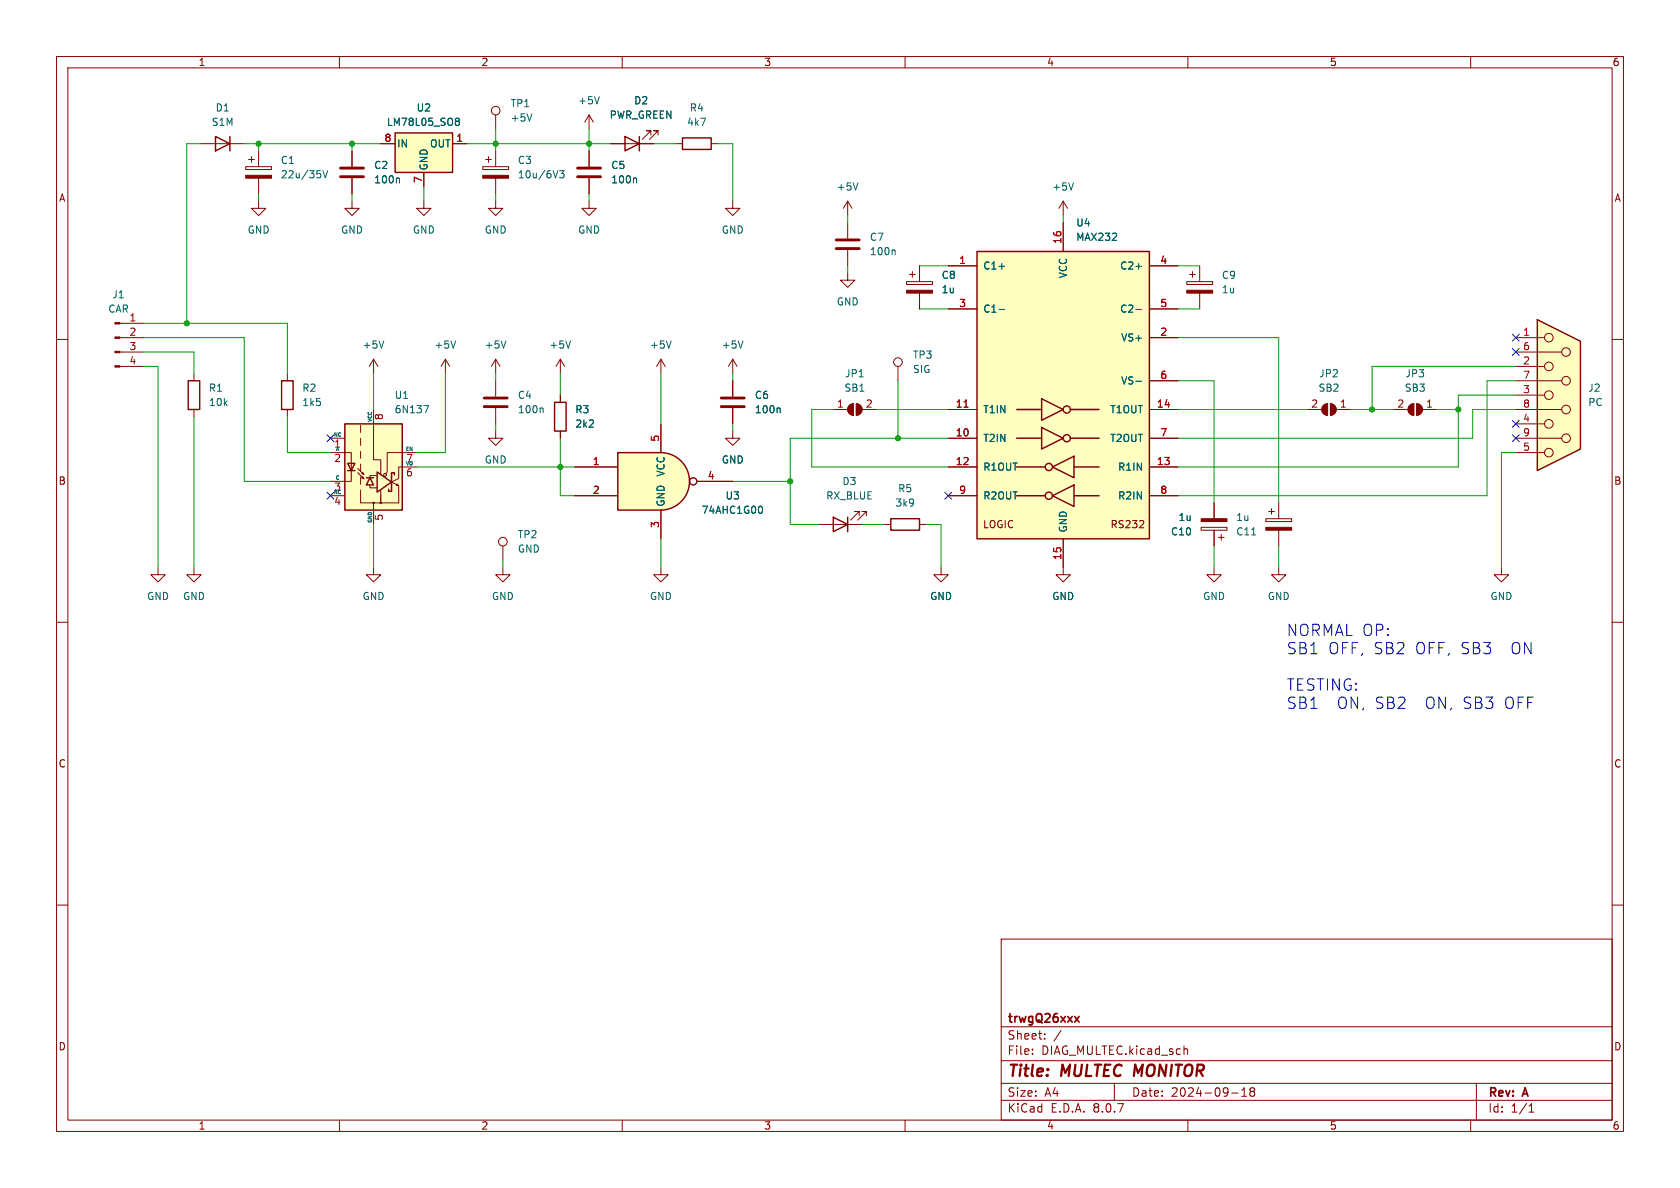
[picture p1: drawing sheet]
<svg xmlns="http://www.w3.org/2000/svg" width="297mm" height="210mm" viewBox="0 0 297 210" stroke-linecap="round" stroke-linejoin="round" font-family="sans-serif">
<g fill="none" stroke="#840000" stroke-width=".18">
<path d="M10 10h277v190h-277zM12 12h273v186h-273zM60 10v2M110 10v2M160 10v2M210 10v2M260 10v2M43.4 29.5h4.6v.5h-4.6zM43.9 28.2h1.1M44.4 27.7v1M45.7 35.6v1.2h1.3l-1.3 1.3-1.3-1.3h1.3M45.7 26.7v2.8"/>
<path d="M45.7 31.5v2.8M74.9 35.6v1.2h1.3l-1.3 1.3-1.2-1.3h1.2M87.6 35.6v1.2h1.3l-1.3 1.3-1.2-1.3h1.2M188 35.6l-.8 1.2M188 35.6v2.5M188 35.6l.7 1.2M209.8 49.8h4.6v.5h-4.6zM210.3 48.5h1M210.8 48v1M212.1 47v2.8M212.1 51.8v2.8M10 60h2"/>
<path d="M34.3 66v1.3M34.3 72.4v1.3M231.1 72.4h2.6M234 71.7l.7-.3v2a1.02 1.02 0 0 1-.9-.6 1.02 1.02 0 0 1 .2-1.1zM235.2 71.4a1.02 1.02 0 0 1 1 1 1.02 1.02 0 0 1-1 1zM236.2 72.4h2.6M246.4 72.4h2.5M249.2 71.7l.7-.3v2a1.02 1.02 0 0 1-.9-.6 1.02 1.02 0 0 1 .2-1.1zM250.4 71.4a1.02 1.02 0 0 1 1.1 1 1.02 1.02 0 0 1-1.1 1zM251.5 72.4h2.5M285 60h2M144.8 92.7h7.6"/>
<path d="M151.9 91.2v-.8h-.8h.8l-1.5 1.5M153.2 91.2v-.8h-.8h.8l-1.6 1.5M156.2 92.7h1.3M162.6 92.7h1.2M212.3 93.2h4.6v.5h-4.6zM214.6 88.9v2.8M214.6 93.7v2.8M215.4 95h1M215.9 94.5v1M223.8 91.7h4.5v.5h-4.5zM224.3 90.4h1M224.8 89.9v1"/>
<path d="M226.1 88.9v2.8M226.1 93.7v2.8M10 110h2M166.4 100.3v1.3h1.2l-1.2 1.3-1.3-1.3h1.3M188 100.3v1.3h1.2l-1.2 1.3-1.3-1.3h1.3M214.6 100.3v1.3h1.3l-1.3 1.3-1.2-1.3h1.2M226.1 100.3v1.3h1.2l-1.2 1.3-1.3-1.3h1.3M285 110h2M10 160h2M177 166h108v32h-108zM285 160h2M60 198v2"/>
<path d="M110 198v2M160 198v2M177 194.5h108M177 191.5h108M177 187.5h108M177 181.5h108M182.5 186.3v.1M182.5 185.5v.1M184.7 183.6v.1M184.7 182.8v.1M187.6 182.1l-1.3 2M197 191.5v3"/>
<path d="M209.4 185.5h.5l.1 .9M210 198v2M217.7 193.2h1.2M219.5 193.8h.9M219.5 192.7l.5-.4v1.5M221.2 192.9l-.2 .3v.5l.2 .1 .5-.1 .1-.2-.1-.4-.2-.2M221.2 192.9l-.2-.2 .2-.4 .5 .1 .1 .2-.3 .3M221.2 192.9h.3M260 198v2M261 191.5v6.5M270.3 196.6h.9M270.3 195.5l.4-.4v1.5"/>
</g>
<path d="M190 179.7l.8 1M190.8 179.7l-.8 1" fill="none" stroke="#840000" stroke-width=".3"/>
<g fill="#840000" stroke="#840000" stroke-width=".18">
<path d="M212.3 91.7h4.6v.5h-4.6z"/>
<path d="M43.4 31h4.6v.5h-4.6z"/>
<path d="M209.8 51.3h4.6v.5h-4.6z"/>
<path d="M223.8 93.2h4.5v.5h-4.5z"/>
<path d="M235.2 71.4a1.02 1.02 0 0 1 1 1 1.02 1.02 0 0 1-1 1z"/>
<path d="M234 71.7l.7-.3v2a1.02 1.02 0 0 1-.9-.6 1.02 1.02 0 0 1 .2-1.1z"/>
<path d="M250.4 71.4a1.02 1.02 0 0 1 1.1 1 1.02 1.02 0 0 1-1.1 1z"/>
<path d="M249.2 71.7l.7-.3v2a1.02 1.02 0 0 1-.9-.6 1.02 1.02 0 0 1 .2-1.1z"/>
</g>
<path d="M56.7 30.8v.5M57.1 30.2l.4 1.2 .4-1.2M189.8 32.3l-.4 1.3M221.3 94.6h.7" fill="none" stroke="#006464" stroke-width=".18"/>
<path d="M33.3 67.3h2v5.1h-2zM147.3 91.4l2.6 1.3-2.6 1.3zM149.9 91.4v2.6M157.5 91.7h5.1v2h-5.1z" fill="none" stroke="#840000" stroke-width=".25"/>
<path d="M271.8 56.5l7.6 3.8v19.1l-7.6 3.8z" fill="#ffffc2"/>
<g fill="none" stroke="#840000" stroke-width=".18">
<path d="M268 59.7h5M99.1 69.9v1.2M99.1 76.2v1.3M268 77.5h8.1M268 74.9h5M268 72.4h8.1M268 69.9h5M268 67.3h8.1M268 64.8h5M268 62.2h8.1M268 80h5"/>
<circle cx="273.8" cy="59.7" r=".76"/>
<circle cx="273.8" cy="74.9" r=".76"/>
<circle cx="273.8" cy="69.8" r=".76"/>
<circle cx="273.8" cy="64.8" r=".76"/>
<circle cx="276.9" cy="67.3" r=".76"/>
<circle cx="276.9" cy="77.5" r=".76"/>
<circle cx="276.9" cy="62.2" r=".76"/>
<circle cx="276.9" cy="72.4" r=".76"/>
<circle cx="273.8" cy="80" r=".76"/>
</g>
<path d="M271.8 56.5l7.6 3.8v19.1l-7.6 3.8zM98 71.1h2.1v5.1h-2.1z" fill="none" stroke="#840000" stroke-width=".25"/>
<path d="M69.8 23.5h10.2v7h-10.2z" fill="#ffffc2"/>
<path d="M69.8 23.5h10.2v7h-10.2z" fill="none" stroke="#840000" stroke-width=".25"/>
<g fill="none" stroke="#840000" stroke-width=".18">
<path d="M62.2 35.6v1.2h1.3l-1.3 1.3-1.2-1.3h1.2M62.2 26.7v2.8M62.2 31.5v2.8M67.3 25.4h2.5M74.9 30.5v2.5M80 25.4h2.5M21.2 59.7h4.2M21.2 57.2h4.2M21.2 64.8h4.2M21.2 62.2h4.2M87.6 76.2v1.3h1.3l-1.3 1.2-1.2-1.2h1.2M87.6 67.3v2.8"/>
<path d="M87.6 72.1v2.8"/>
</g>
<path d="M70.4 31.5l.2 .2v.6M80.7 20.9h.3l.2 .2-.2 .3M80.7 21.4h.3M81 21.4l.2 .3v.2l-.1 .2-.4 .1M95.8 72.1l.2 .2v.7" fill="none" stroke="#006464" stroke-width=".18"/>
<path d="M60.2 31.2h4.1M60.2 29.7h4.1M85.6 71.9h4.1M85.6 70.4h4.1" fill="none" stroke="#840000" stroke-width=".51"/>
<g fill="#840000" stroke="#840000" stroke-width=".18">
<path d="M20.3 64.6h.9v.3h-.9z"/>
<path d="M20.3 62.1h.9v.3h-.9z"/>
<path d="M20.3 59.6h.9v.2h-.9z"/>
<path d="M20.3 57h.9v.3h-.9z"/>
</g>
<path d="M61 74.9h10.1v15.3h-10.1z" fill="#ffffc2"/>
<g fill="none" stroke="#840000" stroke-width=".18">
<path d="M35.6 25.4h7.6M50.8 66v1.3M50.8 72.4v1.3M58.4 77.5h2.6M63.8 75.2v1.3M63.8 77.5v1.2M63.8 79.8v1.2M66 72.4v8.9h1.3v2.5M66 63.5v2.5M66 63.5l-.7 1.3M66 63.5l.8 1.3M78.7 63.5l-.7 1.3"/>
<path d="M78.7 63.5v2.5M78.7 63.5l.8 1.3M87.6 63.5l-.7 1.3M87.6 63.5v2.5M87.6 63.5l.8 1.3M58.4 80h3.7v5.1h-3.7M58.4 87.6h2.6M63.2 83.6l1.1 1-.3-.1 .1-.2 .2 .3M63.2 82.8l1.1 1.1-.3-.2 .1-.2 .2 .4M63.8 86.6v2.3h2.2M63.8 82v1.3M63.8 84.3v1.3"/>
<path d="M65.4 85.9v.3h1.3M66.5 84.1h-1.1v.4M67.3 87.6v1.3h-1.3v3.8M73.7 82.6h-3.2v2l-1.3 .6 1.3 .7v3h-3.2v-2.3M73.7 80h-5.2v3.4l-.3 .3M88.9 96.5v2.6M27.9 100.3v1.3h1.3l-1.3 1.3-1.2-1.3h1.2M34.3 100.3v1.3h1.3l-1.3 1.3-1.3-1.3h1.3M66 100.3v1.3h1.3l-1.3 1.3-1.2-1.3h1.2M88.9 100.3v1.3h1.3l-1.3 1.3-1.3-1.3h1.3M116.8 100.3v1.3h1.3l-1.3 1.3-1.2-1.3h1.2"/>
<circle cx="68.1" cy="83.9" r=".25"/>
<circle cx="88.9" cy="95.8" r=".76"/>
</g>
<path d="M38.1 24.1l2.5 1.3-2.5 1.3zM40.6 24.1v2.6M49.8 67.3h2v5.1h-2zM61 74.9h10.1v15.3h-10.1zM61.5 81.9h1.2l-.6 1.3zM61.5 83.2h1.2M64.8 84.5h1.2M65.4 84.5l.6 1.2h-1.2zM66.7 83.4l2.5 1.8-2.5 1.8zM69.2 85.2v1.7h-.5v-.4M69.7 83.9v-.3h-.5v1.6" fill="none" stroke="#840000" stroke-width=".25"/>
<g fill="#840000" stroke="#840000" stroke-width=".18">
<path d="M70.2 85.6l.3 .3-.4-.1z"/>
<circle cx="66" cy="88.9" r=".13"/>
<circle cx="67.3" cy="88.9" r=".13"/>
</g>
<path d="M67.9 60.3l-.5 1.2M74.9 71.7h.9l-.6 1.3M80.6 60.3l-.5 1.2M89.4 60.3l-.4 1.2" fill="none" stroke="#006464" stroke-width=".18"/>
<path d="M172.7 44.5h30.5v50.8h-30.5z" fill="#ffffc2"/>
<g fill="none" stroke="#840000" stroke-width=".25">
<path d="M110.5 24.1l2.5 1.3-2.5 1.3zM113 24.1v2.6M120.6 24.4h5.1v2h-5.1zM172.7 44.5h30.5v50.8h-30.5zM179.7 77.5h4.4M179.7 72.4h4.4M184.1 75.6l3.9 1.9-3.9 1.9zM184.1 70.5l3.9 1.9-3.9 1.9zM189.2 77.5h5.1M189.2 72.4h5.1M179.7 87.6h5.1M179.7 82.6h5.1"/>
<path d="M186.1 87.6l3.8-1.9v3.8zM186.1 82.6l3.8-2v3.9zM189.9 87.6h4.4M189.9 82.6h4.4"/>
<circle cx="188.6" cy="77.5" r=".63"/>
<circle cx="188.6" cy="72.4" r=".63"/>
<circle cx="185.4" cy="82.5" r=".63"/>
<circle cx="185.4" cy="87.6" r=".63"/>
</g>
<g fill="none" stroke="#840000" stroke-width=".18">
<path d="M85.3 29.5h4.6v.5h-4.6zM85.9 28.2h1M86.4 27.7v1M87.6 20.3v2.6M87.6 26.7v2.8M87.6 31.5v2.8M104.1 35.6v1.2h1.3l-1.3 1.3-1.2-1.3h1.2M104.1 20.3v2.6M104.1 26.7v2.8M104.1 31.5v2.8M104.1 20.3l-.7 1.3M104.1 20.3l.8 1.3"/>
<path d="M107.9 25.4h7.7M115.1 23.9v-.8h-.8h.8l-1.6 1.5M116.3 23.9v-.8h-.7h.7l-1.5 1.5M119.4 25.4h1.2M125.7 25.4h1.3M129.5 35.6v1.2h1.3l-1.3 1.3-1.2-1.3h1.2M149.9 35.6l-.8 1.2M149.9 35.6v2.5M149.9 39.4v2.8M149.9 35.6l.7 1.2M188 39.4v5.1M149.9 48.3v1.2h1.2l-1.2 1.3-1.3-1.3h1.3"/>
<path d="M149.9 44.2v2.8M160.3 49.8h4.5v.5h-4.5zM160.8 48.5h1M161.3 48v1M162.6 47v2.8M162.6 51.8v2.8M167.6 47h5.1M167.6 54.6h5.1M203.2 47h5.1M203.2 59.7h5.1M203.2 54.6h5.1M129.5 76.2v1.3h1.3l-1.3 1.2-1.2-1.2h1.2"/>
<path d="M129.5 63.5l-.7 1.3M129.5 63.5v2.5M129.5 67.3v2.8M129.5 72.1v2.8M129.5 63.5l.8 1.3M147.3 72.4h2.6M150.2 71.7l.7-.3v2a1.02 1.02 0 0 1-1-.6 1.02 1.02 0 0 1 .3-1.1zM151.4 71.4a1.02 1.02 0 0 1 1 1 1.02 1.02 0 0 1-1 1zM152.4 72.4h2.5M158.7 64.8v2.5M167.6 77.5h5.1M167.6 72.4h5.1"/>
<path d="M203.2 77.5h5.1M203.2 72.4h5.1M203.2 67.3h5.1M167.6 82.6h5.1M167.6 87.6h5.1M188 95.3v5M201.4 93.3h.8M202.1 92.1v.5M203.2 82.6h5.1M203.2 87.6h5.1"/>
<circle cx="87.6" cy="19.6" r=".76"/>
<circle cx="158.7" cy="64" r=".76"/>
</g>
<g fill="none" stroke="#006464" stroke-width=".18">
<path d="M106 17.1l-.5 1.3M94 20.1l-.4 1.3M98.6 30.2l-.4 1.2M98.9 30.2h.8l-.4 .5 .4 .1v.5l-.2 .1-.6-.1M112.4 31.5l.1 .2v.6M151.7 32.3l-.4 1.3M158.1 44.2l.2 .2v.6M176.6 47.1h1M176.6 54.7h1M200.8 47.1h1M200.8 54.7h1M131.4 60.3l-.5 1.2"/>
<path d="M137.8 72.1l.1 .2v.7M200.8 67.4h1"/>
</g>
<path d="M170.4 72h.7" fill="none" stroke="#a90000" stroke-width=".18"/>
<g fill="#840000" stroke="#840000" stroke-width=".18">
<path d="M85.3 31h4.6v.5h-4.6z"/>
<path d="M160.3 51.3h4.5v.5h-4.5z"/>
<path d="M150.2 71.7l.7-.3v2a1.02 1.02 0 0 1-1-.6 1.02 1.02 0 0 1 .3-1.1z"/>
<path d="M151.4 71.4a1.02 1.02 0 0 1 1 1 1.02 1.02 0 0 1-1 1z"/>
</g>
<path d="M102.1 31.2h4.1M102.1 29.7h4.1M147.8 43.9h4.1M147.8 42.4h4.1M127.5 71.9h4.1M127.5 70.4h4.1" fill="none" stroke="#840000" stroke-width=".51"/>
<path d="M116.8 80a5.1 5.1 0 0 1 5.1 5.1 5.1 5.1 0 0 1-5.1 5.1z" fill="#ffffc2" stroke="#ffffc2" stroke-width=".18"/>
<path d="M109.2 80h7.6v10.2h-7.6z" fill="#ffffc2"/>
<path d="M109.2 80h7.6a5.1 5.1 0 0 1 5.1 5.1 5.1 5.1 0 0 1-5.1 5.1h-7.6z" fill="none" stroke="#840000" stroke-width=".25"/>
<g fill="none" stroke="#840000" stroke-width=".18">
<path d="M62.2 26.7v2.8M62.2 31.5v2.8M67.3 25.4h2.5M74.9 30.5v2.5M80 25.4h2.5M104.1 26.7v2.8M104.1 31.5v2.8M107.9 25.4h2.6M113 25.4h2.6M188 39.4v5.1M162.6 47v2.8M162.6 51.8v2.8"/>
<path d="M167.6 47h5.1M167.6 54.6h5.1M203.2 47h5.1M203.2 59.7h5.1M203.2 54.6h5.1M99.1 63.5l-.8 1.3M99.1 63.5v2.5M99.1 69.9v1.2M99.1 76.2v1.3M99.1 63.5l.7 1.3M116.8 63.5v2.5M116.8 74.9v5.1"/>
<path d="M116.8 63.5l-.7 1.3M116.8 63.5l.8 1.3M129.5 67.3v2.8M129.5 72.1v2.8M167.6 77.5h5.1M167.6 72.4h5.1M203.2 77.5h5.1M203.2 72.4h5.1M203.2 67.3h5.1M101.6 82.6h7.6M101.6 87.6h7.6M116.8 90.2v5.1"/>
<path d="M123.2 85.1h6.3M167.6 82.6h5.1M167.6 87.6h5.1M188 95.3v5M203.2 82.6h5.1M203.2 87.6h5.1M214.6 88.9v2.8M214.6 93.7v2.8M265.4 100.3v1.3h1.3l-1.3 1.3-1.2-1.3h1.2"/>
<circle cx="122.6" cy="85.1" r=".63"/>
</g>
<g fill="none" stroke="#006464" stroke-width=".18">
<path d="M70.4 31.5l.2 .2v.6M80.7 20.9h.3l.2 .2-.2 .3M80.7 21.4h.3M81 21.4l.2 .3v.2l-.1 .2-.4 .1M112.4 31.5l.1 .2v.6M176.6 47.1h1M176.6 54.7h1M200.8 47.1h1M200.8 54.7h1M100.9 60.3l-.4 1.2M118.7 60.3l-.5 1.2M137.8 72.1l.1 .2v.7"/>
<path d="M200.8 67.4h1M134.5 89.5a.79 .79 0 0 1 0 1.2"/>
</g>
<g fill="none" stroke="#009600" stroke-width=".18">
<path d="M35.6 25.4h-2.6v31.8M43.2 25.4h24.1M45.7 25.4v1.3M45.7 34.3v1.3M62.2 25.4v1.3M62.2 34.3v1.3M74.9 33v2.6M82.5 25.4h25.4M87.6 22.9v3.8M87.6 34.3v1.3M104.1 22.9v3.8M104.1 34.3v1.3"/>
<path d="M115.6 25.4h3.8M127 25.4h2.5v10.2M149.9 38.1v1.3M188 38.1v1.3M25.4 57.2h25.4v8.8M25.4 59.7h17.8v25.4h15.2M149.9 47v1.3M162.6 54.6h5M162.6 47h5M208.3 54.6h3.8M208.3 59.7h17.8v29.2M208.3 47h3.8"/>
<path d="M25.4 64.8h2.5v35.5M25.4 62.2h8.9v3.8M34.3 73.7v26.6M50.8 73.7v6.3h7.6M66 66v6.4M78.7 66v14h-5M87.6 66v1.3M87.6 74.9v1.3M99.1 77.5v10.1h2.5M99.1 66v3.9M116.8 66v8.9M129.5 66v1.3"/>
<path d="M129.5 74.9v1.3M147.3 72.4h-3.8v10.2h24.1M154.9 72.4h12.7M158.7 67.3v10.2M167.6 77.5h-27.9v15.2h5.1M208.3 72.4h22.8M208.3 67.3h6.3v21.6M238.8 72.4h7.6M254 72.4h3.8M268 67.3h-5.1v20.3h-54.6M268 69.9h-10.2v12.7h-49.5M268 72.4h-7.7v5.1h-52"/>
<path d="M268 64.8h-25.4v7.6M66 92.7v7.6M73.7 82.6h27.9M88.9 99.1v1.2M116.8 95.3v5M129.5 85.1h10.2M152.4 92.7h3.8M163.8 92.7h2.6v7.6M214.6 96.5v3.8M226.1 96.5v3.8M268 80h-2.6v20.3"/>
</g>
<g fill="none" stroke="#000084" stroke-width=".18">
<path d="M267.4 59.1l1.2 1.2M268.6 59.1l-1.2 1.2M57.8 76.9l1.2 1.2M59 76.9l-1.2 1.2M267.4 76.9l1.2 1.2M267.4 61.6l1.2 1.2M267.4 74.3l1.2 1.2M268.6 76.9l-1.2 1.2M268.6 61.6l-1.2 1.2M268.6 74.3l-1.2 1.2M57.8 87l1.2 1.2M59 87l-1.2 1.2"/>
<path d="M167 87l1.2 1.2M168.2 87l-1.2 1.2"/>
</g>
<path d="M170.4 72h.7" fill="none" stroke="#a90000" stroke-width=".18"/>
<g fill="#009600" stroke="#009600" stroke-width=".18">
<circle cx="104.1" cy="25.4" r=".46"/>
<circle cx="257.8" cy="72.4" r=".46"/>
<circle cx="242.6" cy="72.4" r=".46"/>
<circle cx="99.1" cy="82.6" r=".46"/>
<circle cx="33" cy="57.2" r=".46"/>
<circle cx="62.2" cy="25.4" r=".46"/>
<circle cx="45.7" cy="25.4" r=".46"/>
<circle cx="87.6" cy="25.4" r=".46"/>
<circle cx="158.7" cy="77.5" r=".46"/>
<circle cx="139.7" cy="85.1" r=".46"/>
</g>
<g font-size="2.8" fill="#0000c2">
<text x="227.3" y="112.6">NORMAL OP:</text>
<text x="227.3" y="115.8">SB1</text>
<text x="234.7" y="115.8">OFF, SB2</text>
<text x="250.2" y="115.8">OFF, SB3</text>
<text x="267.2" y="115.8">ON</text>
<text x="227.3" y="122.3">TESTING:</text>
<text x="227.3" y="125.5">SB1</text>
<text x="236.3" y="125.5">ON, SB2</text>
<text x="252" y="125.5">ON, SB3</text>
<text x="266.1" y="125.5">OFF</text>
</g>
<g font-size="2.8" fill="#840000">
<text x="178" y="190.9">Title:</text>
<text x="187.7" y="190.9">MULTEC MONITOR</text>
</g>
<g font-size="2.1" fill="#840000">
<text x="178" y="184">Sheet:</text>
<text x="178" y="181.2">trwgQ26xxx</text>
<text x="178" y="186.7">File:</text>
<text x="184.1" y="186.7">DIAG_MULTEC.kicad_sch</text>
<text x="178" y="196.9">KiCad</text>
<text x="178" y="194.1">Size:</text>
<text x="184.7" y="194.1">A4</text>
<text x="185.7" y="196.9">E.D.A.</text>
<text x="193.3" y="196.9">8.0.7</text>
<text x="200" y="194.1">Date:</text>
<text x="207" y="194.1">2024-09-18</text>
<text x="263" y="194.3">Rev:</text>
<text x="263" y="196.9">Id:</text>
<text x="267.1" y="196.9">1/1</text>
<text x="269.4" y="194.3">A</text>
</g>
<g font-size="1.8" fill="#840000">
<text x="35" y="11.9">1</text>
<text x="85" y="11.9">2</text>
<text x="135" y="11.9">3</text>
<text x="185" y="11.9">4</text>
<text x="235" y="11.9">5</text>
<text x="285" y="11.9">6</text>
<text x="10.3" y="35.9">A</text>
<text x="285.3" y="35.9">A</text>
<text x="10.3" y="85.9">B</text>
<text x="285.3" y="85.9">B</text>
<text x="173.7" y="93.6">LOGIC</text>
<text x="196.2" y="93.6">RS232</text>
<text x="10.3" y="135.9">C</text>
<text x="285.3" y="135.9">C</text>
<text x="10.3" y="185.9">D</text>
<text x="285.3" y="185.9">D</text>
<text x="35" y="199.9">1</text>
<text x="85" y="199.9">2</text>
<text x="135" y="199.9">3</text>
<text x="185" y="199.9">4</text>
<text x="235" y="199.9">5</text>
<text x="285" y="199.9">6</text>
</g>
<g font-size="1.8" fill="#006464">
<text x="37.3" y="22.5">S1M</text>
<text x="38" y="19.9">D1</text>
<text x="68.3" y="22.5">LM78L05_SO8</text>
<text x="73.6" y="19.9">U2</text>
<text x="90.2" y="19.2">TP1</text>
<text x="90.2" y="21.7">+5V</text>
<text x="102.1" y="18.6">+5V</text>
<text x="107.7" y="21.2">PWR_GREEN</text>
<text x="112" y="18.6">D2</text>
<text x="121.4" y="22.5">4k7</text>
<text x="121.8" y="19.9">R4</text>
<text x="49.5" y="29.2">C1</text>
<text x="70.1" y="26.3">IN</text>
<text x="75.9" y="26.3">OUT</text>
<text x="91.4" y="29.2">C3</text>
<text x="49.5" y="31.7">22u/35V</text>
<text x="66" y="30.1">C2</text>
<text x="66" y="32.6">100n</text>
<text x="75.8" y="30.2" transform="rotate(-90 75.8 30.2)">GND</text>
<text x="91.4" y="31.7">10u/6V3</text>
<text x="108" y="30.1">C5</text>
<text x="108" y="32.6">100n</text>
<text x="147.8" y="33.9">+5V</text>
<text x="185.9" y="33.9">+5V</text>
<text x="43.7" y="41.5">GND</text>
<text x="60.2" y="41.5">GND</text>
<text x="72.9" y="41.5">GND</text>
<text x="85.6" y="41.5">GND</text>
<text x="102.1" y="41.5">GND</text>
<text x="127.5" y="41.5">GND</text>
<text x="190.2" y="40.2">U4</text>
<text x="153.7" y="42.8">C7</text>
<text x="153.7" y="45.3">100n</text>
<text x="173.7" y="47.9">C1+</text>
<text x="190.2" y="42.8">MAX232</text>
<text x="197.9" y="47.9">C2+</text>
<text x="19.8" y="52.9">J1</text>
<text x="166.4" y="49.5">C8</text>
<text x="166.4" y="52">1u</text>
<text x="188.8" y="49.3" transform="rotate(-90 188.8 49.3)">VCC</text>
<text x="215.9" y="49.5">C9</text>
<text x="215.9" y="52">1u</text>
<text x="19" y="55.5">CAR</text>
<text x="147.8" y="54.2">GND</text>
<text x="173.7" y="55.5">C1-</text>
<text x="197.9" y="55.5">C2-</text>
<text x="64" y="61.8">+5V</text>
<text x="76.7" y="61.8">+5V</text>
<text x="85.6" y="61.8">+5V</text>
<text x="97" y="61.8">+5V</text>
<text x="114.8" y="61.8">+5V</text>
<text x="127.5" y="61.8">+5V</text>
<text x="161.3" y="63.6">TP3</text>
<text x="198.1" y="60.6">VS+</text>
<text x="36.8" y="69.4">R1</text>
<text x="36.8" y="72">10k</text>
<text x="53.3" y="69.4">R2</text>
<text x="53.3" y="72">1k5</text>
<text x="69.7" y="70.7">U1</text>
<text x="91.4" y="70.7">C4</text>
<text x="133.4" y="70.7">C6</text>
<text x="149.2" y="69.4">SB1</text>
<text x="149.3" y="66.9">JP1</text>
<text x="161.3" y="66.1">SIG</text>
<text x="198.1" y="68.2">VS-</text>
<text x="233" y="69.4">SB2</text>
<text x="233.1" y="66.9">JP2</text>
<text x="248.2" y="69.4">SB3</text>
<text x="248.4" y="66.9">JP3</text>
<text x="280.7" y="69.4">J2</text>
<text x="280.7" y="72">PC</text>
<text x="69.7" y="73.3">6N137</text>
<text x="91.4" y="73.3">100n</text>
<text x="101.6" y="73.3">R3</text>
<text x="101.6" y="75.8">2k2</text>
<text x="133.4" y="73.3">100n</text>
<text x="173.7" y="73.3">T1IN</text>
<text x="196.2" y="73.3">T1OUT</text>
<text x="85.6" y="82.1">GND</text>
<text x="127.5" y="82.1">GND</text>
<text x="173.7" y="78.3">T2IN</text>
<text x="173.7" y="83.4">R1OUT</text>
<text x="196.2" y="78.3">T2OUT</text>
<text x="197.6" y="83.4">R1IN</text>
<text x="117.7" y="89.7" transform="rotate(-90 117.7 89.7)">GND</text>
<text x="117.7" y="84.3" transform="rotate(-90 117.7 84.3)">VCC</text>
<text x="128.2" y="88.5">U3</text>
<text x="146" y="88.5">RX_BLUE</text>
<text x="148.8" y="86">D3</text>
<text x="158.2" y="89.8">3k9</text>
<text x="158.7" y="87.2">R5</text>
<text x="173.7" y="88.5">R2OUT</text>
<text x="197.6" y="88.5">R2IN</text>
<text x="91.4" y="95.4">TP2</text>
<text x="123.9" y="91">74AHC1G00</text>
<text x="188.8" y="94.2" transform="rotate(-90 188.8 94.2)">GND</text>
<text x="206.9" y="94.8">C10</text>
<text x="208.2" y="92.3">1u</text>
<text x="218.4" y="92.3">1u</text>
<text x="218.4" y="94.8">C11</text>
<text x="91.4" y="97.9">GND</text>
<text x="25.9" y="106.3">GND</text>
<text x="32.3" y="106.3">GND</text>
<text x="64" y="106.3">GND</text>
<text x="86.9" y="106.3">GND</text>
<text x="114.8" y="106.3">GND</text>
<text x="164.3" y="106.3">GND</text>
<text x="185.9" y="106.3">GND</text>
<text x="212.6" y="106.3">GND</text>
<text x="224" y="106.3">GND</text>
<text x="263.4" y="106.3">GND</text>
</g>
<g font-size="1.8" fill="#a90000">
<text x="67.9" y="25.1">8</text>
<text x="80.6" y="25.1">1</text>
<text x="74.7" y="32.5" transform="rotate(-90 74.7 32.5)">7</text>
<text x="169.5" y="46.7">1</text>
<text x="187.7" y="43.2" transform="rotate(-90 187.7 43.2)">16</text>
<text x="205" y="46.7">4</text>
<text x="22.8" y="56.9">1</text>
<text x="22.8" y="59.4">2</text>
<text x="169.5" y="54.4">3</text>
<text x="205" y="59.4">2</text>
<text x="205" y="54.4">5</text>
<text x="269.2" y="59.4">1</text>
<text x="22.8" y="62">3</text>
<text x="22.8" y="64.5">4</text>
<text x="269.2" y="64.5">2</text>
<text x="269.2" y="62">6</text>
<text x="205" y="67.1">6</text>
<text x="269.2" y="69.6">3</text>
<text x="269.2" y="67.1">7</text>
<text x="68" y="74.4" transform="rotate(-90 68 74.4)">8</text>
<text x="147.9" y="72.1">1</text>
<text x="153" y="72.1">2</text>
<text x="168.9" y="77.2">10</text>
<text x="168.9" y="72.1">11</text>
<text x="204.4" y="72.1">14</text>
<text x="205" y="77.2">7</text>
<text x="231.7" y="72.1">2</text>
<text x="236.8" y="72.1">1</text>
<text x="246.9" y="72.1">2</text>
<text x="252" y="72.1">1</text>
<text x="269.2" y="74.7">4</text>
<text x="269.2" y="72.1">8</text>
<text x="269.2" y="77.2">9</text>
<text x="59" y="79.5">1</text>
<text x="59" y="82">2</text>
<text x="71.7" y="82">7</text>
<text x="104.7" y="82.3">1</text>
<text x="116.6" y="78.2" transform="rotate(-90 116.6 78.2)">5</text>
<text x="168.9" y="82.3">12</text>
<text x="204.4" y="82.3">13</text>
<text x="269.2" y="79.8">5</text>
<text x="59" y="87.1">3</text>
<text x="59" y="89.6">4</text>
<text x="71.7" y="84.5">6</text>
<text x="104.7" y="87.4">2</text>
<text x="125" y="84.8">4</text>
<text x="169.5" y="87.4">9</text>
<text x="205" y="87.4">8</text>
<text x="68" y="92.1" transform="rotate(-90 68 92.1)">5</text>
<text x="116.6" y="93.4" transform="rotate(-90 116.6 93.4)">3</text>
<text x="187.7" y="99.1" transform="rotate(-90 187.7 99.1)">15</text>
</g>
<g font-size=".9" fill="#006464">
<text x="58.9" y="77.2">NC</text>
<text x="65.8" y="74.7" transform="rotate(-90 65.8 74.7)">VCC</text>
<text x="59.3" y="79.8">A</text>
<text x="71.6" y="79.8">EN</text>
<text x="71.6" y="82.3">VO</text>
<text x="58.9" y="87.4">NC</text>
<text x="59.2" y="84.8">C</text>
<text x="65.8" y="92.6" transform="rotate(-90 65.8 92.6)">GND</text>
</g>
</svg>
